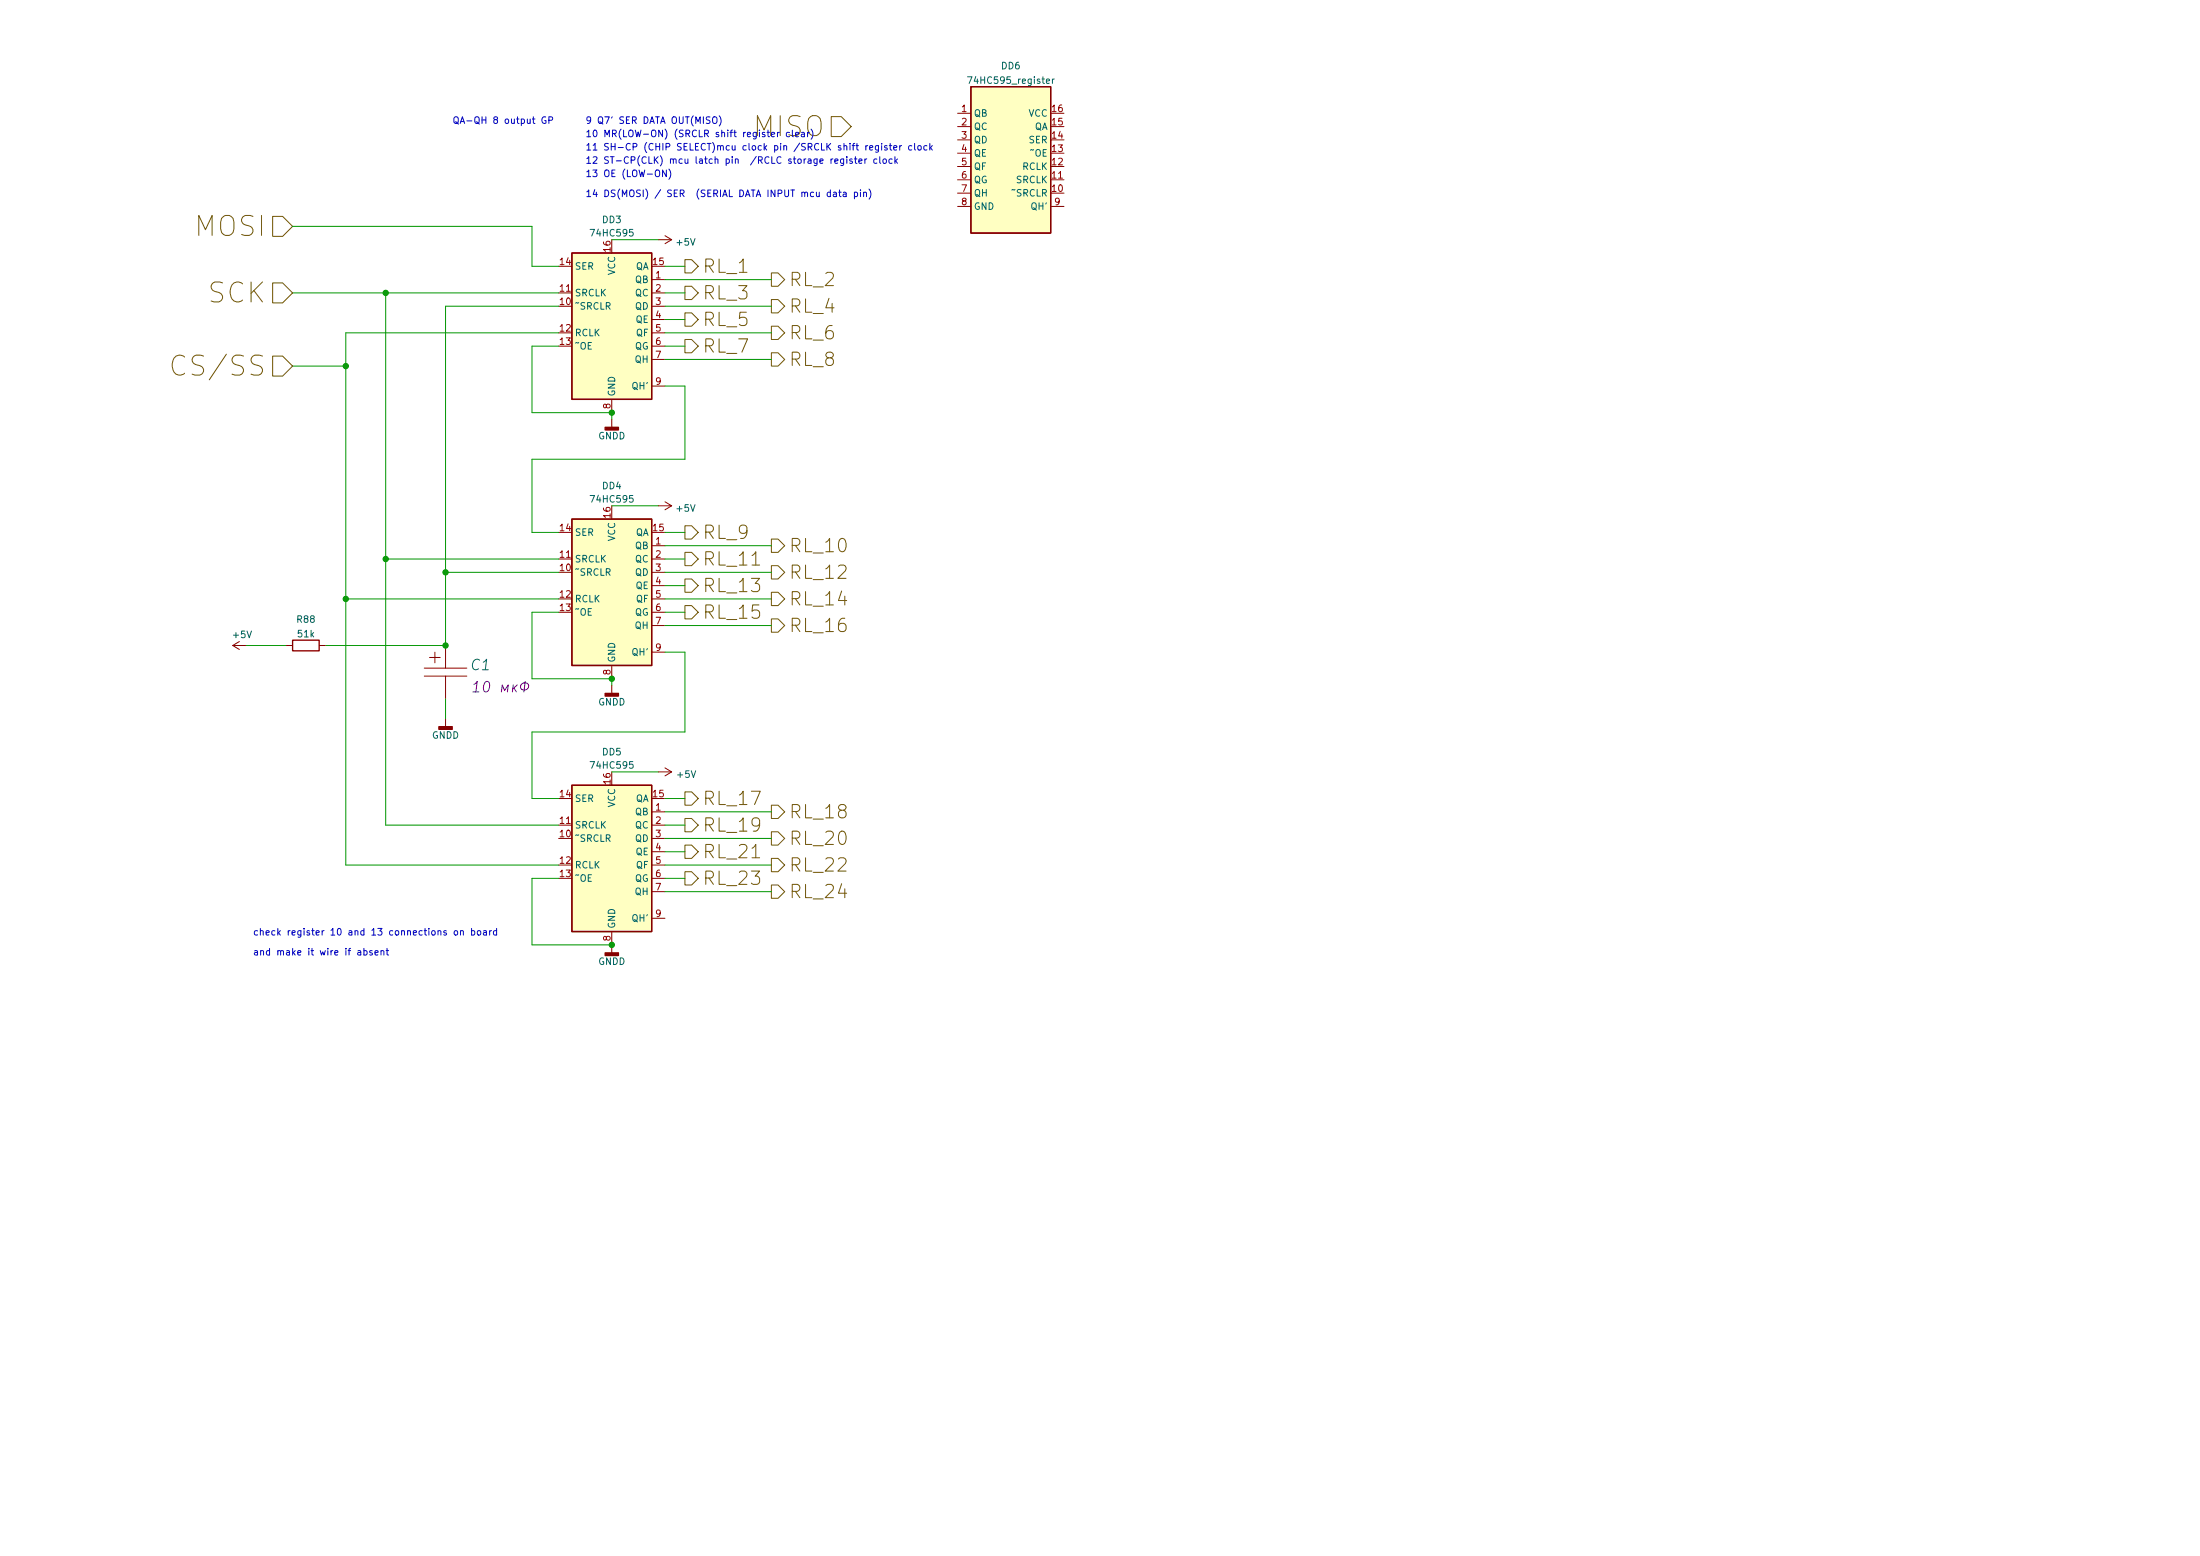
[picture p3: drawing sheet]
<svg xmlns="http://www.w3.org/2000/svg" width="420mm" height="297mm" viewBox="0 0 420 297" stroke-linecap="round" stroke-linejoin="round" font-family="sans-serif">
<g fill="#840000" stroke="#840000" stroke-width=".25">
<path d="M83.8 138.7h2.6v.5h-2.6z"/>
<path d="M115.6 132.4h2.5v.5h-2.5z"/>
<path d="M115.6 181.9h2.5v.5h-2.5z"/>
<path d="M115.6 81.6h2.5v.5h-2.5z"/>
</g>
<g fill="none" stroke="#840000" stroke-width=".19">
<path d="M182.9 21.6h2.5M182.9 34.3h2.5M182.9 24.2h2.5M182.9 26.7h2.5M182.9 29.2h2.5M182.9 31.8h2.5M182.9 36.9h2.5M182.9 39.4h2.5M200.7 34.3h2.5M200.7 39.4h2.5M106.7 55.9h2.5M124.5 53.4h2.5"/>
<path d="M124.5 55.9h2.5M124.5 58.5h2.5M125.7 45.8h2.6M127 45l1.3 .8M128.3 45.8l-1.3 .7M116.8 76.2v2.6M124.5 61h2.5M124.5 63.5h2.5M124.5 66.1h2.5M124.5 68.6h2.5M124.5 73.7h2.5M116.8 80v1.6"/>
<path d="M125.7 96.6h2.6M127 95.8l1.3 .8M128.3 96.6l-1.3 .7M106.7 106.7h2.5M124.5 104.2h2.5M124.5 106.7h2.5M124.5 109.3h2.5M124.5 111.8h2.5M124.5 114.3h2.5M124.5 116.9h2.5M124.5 119.4h2.5M44.4 123.2h2.6"/>
<path d="M44.4 123.2l1.3 .8M45.7 122.5l-1.3 .7M54.6 123.2h1.3M61 123.2h1.2M81 129.1h8.2M81 127.5h8.2M82 125.5h2.1M83.1 124.5v2M85.1 123.2v4.3M85.1 129.1v4.3M85.1 137.2v1.5M116.8 127v2.6"/>
<path d="M116.8 130.8v1.6M124.5 124.5h2.5M106.7 157.5h2.5M124.5 155h2.5M124.5 157.5h2.5M125.7 147.4h2.6M127 146.6l1.3 .8M128.3 147.4l-1.3 .7M116.8 177.8v4.1M124.5 160.1h2.5M124.5 162.6h2.5M124.5 165.1h2.5"/>
<path d="M124.5 167.7h2.5M124.5 170.2h2.5M124.5 175.3h2.5"/>
</g>
<path d="M185.4 16.5h15.3v28h-15.3zM109.2 48.3h15.3v27.9h-15.3zM109.2 99.1h15.3v27.9h-15.3zM55.9 122.2h5.1v2h-5.1zM109.2 149.9h15.3v27.9h-15.3z" fill="none" stroke="#840000" stroke-width=".25"/>
<path d="M90.3 132.1h1.2M90.5 130.7l.6-.6-.2 2M92.6 130.3a.46 .46 0 0 1 .5-.2 .46 .46 0 0 1 .4 .4 1.15 1.15 0 0 1-.8 1.6l-.2-.1a1.54 1.54 0 0 1 .1-1.7zM95.8 132.1l.1-1.3 .5 1 .7-1-.2 1.3M98 130.8l-.1 1.3M98.1 131.3l.5 .8M98.8 130.8l-.9 .7M99.6 130.7a.75 .75 0 0 1 .9-.3 .75 .75 0 0 1 .4 .8 .77 .77 0 0 1-.9 .5 .77 .77 0 0 1-.6-.9zM100.3 130.1l-.2 2" fill="none" stroke="#840084" stroke-width=".19"/>
<g fill="#ffffc2" stroke="#ffffc2" stroke-width=".19">
<path d="M185.4 16.5h15.3v28h-15.3z"/>
<path d="M109.2 48.3h15.3v27.9h-15.3z"/>
<path d="M109.2 99.1h15.3v27.9h-15.3z"/>
<path d="M109.2 149.9h15.3v27.9h-15.3z"/>
</g>
<path d="M184.8 14.7h.8l-.5 1.2M201 15.1v.8M201.4 15.1l-.4 .2M193.8 36.2l-.6 .1M197.4 28.6l-.6 .1" fill="none" stroke="#006464" stroke-width=".19"/>
<g fill="none" stroke="#725600" stroke-width=".19">
<path d="M158.7 22.3h2l1.9 1.9-1.9 1.9h-2zM52.1 41.3h1.9l1.9 1.9-1.9 1.9h-1.9zM52.1 54h1.9l1.9 1.9-1.9 1.9h-1.9zM130.8 59.7h1.3l1.2 1.3-1.2 1.3h-1.3zM130.8 49.6h1.3l1.2 1.2-1.2 1.3h-1.3zM130.8 54.6h1.3l1.2 1.3-1.2 1.3h-1.3zM147.3 52.1h1.3l1.3 1.3-1.3 1.2h-1.3zM147.3 57.2h1.3l1.3 1.3-1.3 1.2h-1.3zM35.2 68.2a1.32 1.32 0 0 0-2.1 .5 2.02 2.02 0 0 0 1.1 2.9l.9-.2 .1-.2M52.1 68h1.9l1.9 1.9-1.9 1.9h-1.9zM130.8 64.8h1.3l1.2 1.3-1.2 1.2h-1.3zM147.3 62.3h1.3l1.3 1.2-1.3 1.3h-1.3z"/>
<path d="M147.3 67.3h1.3l1.3 1.3-1.3 1.3h-1.3zM130.8 115.6h1.3l1.2 1.3-1.2 1.2h-1.3zM130.8 100.4h1.3l1.2 1.2-1.2 1.3h-1.3zM130.8 105.4h1.3l1.2 1.3-1.2 1.3h-1.3zM130.8 110.5h1.3l1.2 1.3-1.2 1.3h-1.3zM147.3 113.1h1.3l1.3 1.2-1.3 1.3h-1.3zM147.3 102.9h1.3l1.3 1.3-1.3 1.2h-1.3zM147.3 108h1.3l1.3 1.3-1.3 1.2h-1.3zM147.3 118.1h1.3l1.3 1.3-1.3 1.3h-1.3zM130.8 151.2h1.3l1.2 1.2-1.2 1.3h-1.3zM130.8 156.2h1.3l1.2 1.3-1.2 1.3h-1.3zM147.3 153.7h1.3l1.3 1.3-1.3 1.2h-1.3z"/>
<path d="M147.3 158.8h1.3l1.3 1.3-1.3 1.2h-1.3zM130.8 166.4h1.3l1.2 1.3-1.2 1.2h-1.3zM130.8 161.3h1.3l1.2 1.3-1.2 1.3h-1.3zM147.3 163.9h1.3l1.3 1.2-1.3 1.3h-1.3zM147.3 168.9h1.3l1.3 1.3-1.3 1.3h-1.3z"/>
</g>
<g fill="none" stroke="#0000c2" stroke-width=".19">
<path d="M104.2 22.4a.59 .59 0 0 0-.7 .5 .59 .59 0 0 0 .7 .6l.1-.5h-.3M104.8 23l.6-.1 .1-.2v-.3l-.7-.1v1.3M127.3 32.5v1.2l-.8-1.2v1.2M127.7 32.3a1.46 1.46 0 0 1 0 1.9M136.3 22.4l.1-.1a.42 .42 0 0 1 .5 .4v.4a.42 .42 0 0 1-.4 .5 .42 .42 0 0 1-.4-.5zM137.4 22.1a1.46 1.46 0 0 1 0 1.9M158.6 36.7h-.4l-.2 .2 .1 .6h.5M158.6 36.3v1.2M159.2 36.7h.5v.8M159.4 30.8l.6-.2v-.2l-.4-.1-.2 .2 .1 .6h.5M159.7 37l-.4 .1-.2 .1 .2 .3h.4M160.2 36.7h.4"/>
<path d="M160.3 36.3v1.1l.3 .1M161.1 36.7h.4l.1 .8M161.1 30.3v1.1l-.2 .2-.3-.1M161.1 30.4l-.3-.1-.3 .3 .1 .5h.5M161.6 37l-.4 .1-.2 .1 .2 .3h.4M161.7 29.9v.1M161.7 30.3v.9M162.8 30.4l-.3-.1-.2 .2v.2l.5 .1v.3h-.5M163.2 36.7h.3l.3 .2-.1 .6h-.5M163.2 36.7v1.3M163.2 30.3h.5M163.4 29.9v1.1l.3 .2"/>
<path d="M164 30.8l.6-.2v-.2l-.4-.1-.2 .2 .1 .6h.5M164.3 36.3v.1M164.3 36.7v.8M164.9 36.8l.2-.1h.3l.1 .8M164.9 36.7v.8M165.2 30.3v.9M165.5 30.3l-.3 .3M166 36.1a1.46 1.46 0 0 1 0 1.9M166.1 28.2l.6-.1-.1-.2-.3-.1-.2 .2v.6h.5M167.5 30.4l-.4-.1-.2 .3 .1 .5h.5M167.8 27.8v1l-.3 .3-.3-.1M167.8 27.9l-.4-.1-.2 .2 .1 .6h.5"/>
<path d="M168 29.9v1.1l.2 .2M168.4 27.4v.1M168.4 27.8v.8M168.7 30.4l.3-.1 .3 .3v.3l-.3 .3-.3-.1-.1-.2zM169.4 27.9l-.3-.1-.2 .2 .1 .2 .4 .1v.3h-.5M169.8 27.8h.5M170 27.4v1.1l.3 .1M170.4 30.4l-.4-.1-.2 .3 .1 .5h.5M170.7 28.2l.6-.1-.1-.2-.3-.1-.2 .2v.6h.5M170.9 29.9v1.3M171 30.7l.4 .5M171.4 30.3l-.5 .5"/>
<path d="M171.8 27.8v.8M172.2 27.8l-.4 .2M174.1 27.9l-.3-.1-.3 .2 .1 .6h.5M174.7 27.4v1.1l.2 .1M175.4 27.9l.3-.1 .2 .2v.4l-.2 .2h-.3l-.1-.2zM177 27.9l-.3-.1-.3 .2 .1 .6h.5M177.6 27.4v1.2M177.7 28.2l.4 .4M178.1 27.8l-.5 .5M86.8 177.8l.2-.1 .3 .1 .1 .5-.1 .1-.3 .1-.2-.1zM87.9 177.8l.2-.1h.3l.1 .8M87.9 177.7v.8"/>
<path d="M90.1 177.7h.3l.3 .2-.2 .5h-.4M90.1 177.2v1.3M91.3 177.7h.3l.2 .2v.4l-.2 .2-.3-.1-.1-.1zM92.4 177.7h.4l.1 .8M92.9 178h-.4l-.2 .2 .2 .3 .4-.1M93.5 177.7v.8M93.9 177.7l-.4 .2M94.8 177.7h-.3l-.3 .2 .2 .5h.4M94.8 177.2v1.3M68.4 181.5h.4l.1 .8M68.9 181.8h-.4l-.2 .2 .2 .3h.4M69.5 181.5h.4l.2 .2-.1 .6h-.5"/>
<path d="M69.5 181v1.3M71.1 181.5h-.3l-.2 .2 .1 .1 .4 .2v.3h-.5M71.6 181.9l.6-.1v-.3h-.4l-.2 .2 .1 .6h.5M72.8 181.6l.2-.1h.3v.8M72.8 181.5v.8M73.7 181.5h.5M73.9 181v1.1l.3 .2"/>
</g>
<g fill="none" stroke="#009600" stroke-width=".19">
<path d="M55.9 43.2h45.7v7.6h5.1M55.9 55.9h50.8M73.7 55.9v101.6h33M106.7 58.5h-21.6v64.7h-22.9M116.8 45.8h8.9M127 55.9h3.8M127 50.8h3.8M127 53.4h20.3M127 58.5h20.3M55.9 69.9h10.1M106.7 66.1h-5.1v12.7h15.2v1.2M106.7 63.5h-40.7v101.6h40.7"/>
<path d="M127 73.7h3.8v14h-29.2v13.9h5.1M127 61h3.8M127 63.5h20.3M127 68.6h20.3M127 66.1h3.8M116.8 96.6h8.9M66 114.3h40.7M73.7 106.7h33M85.1 109.3h21.6M106.7 116.9h-5.1v12.7h15.2v1.2M127 109.3h20.3M127 116.9h3.8"/>
<path d="M127 101.6h3.8M127 106.7h3.8M127 111.8h3.8M127 114.3h20.3M127 119.4h20.3M127 104.2h20.3M47 123.2h7.6M85.1 133.4v3.8M127 124.5h3.8v15.2h-29.2v12.7h5.1M116.8 147.4h8.9M127 152.4h3.8M127 157.5h3.8"/>
<path d="M127 155h20.3M106.7 167.7h-5.1v12.7h15.2M127 167.7h3.8M127 160.1h20.3M127 162.6h3.8M127 170.2h20.3M127 165.1h20.3"/>
</g>
<g fill="#009600" stroke="#009600" stroke-width=".19">
<circle cx="66" cy="69.9" r=".51"/>
<circle cx="73.7" cy="55.9" r=".51"/>
<circle cx="66" cy="114.3" r=".51"/>
<circle cx="73.7" cy="106.7" r=".51"/>
<circle cx="85.1" cy="123.2" r=".51"/>
<circle cx="85.1" cy="109.3" r=".51"/>
<circle cx="116.8" cy="180.4" r=".51"/>
<circle cx="116.8" cy="78.8" r=".51"/>
<circle cx="116.8" cy="129.6" r=".51"/>
</g>
<text font-size="5.3" fill="#0000c2" x="144" y="26.1">MISO</text>
<g font-size="5.3" fill="#725600">
<text x="37.4" y="45.1">MOSI</text>
<text x="39.7" y="57.8">SCK</text>
<text x="35" y="71.8">CS/SS</text>
</g>
<g font-size="3.5" fill="#725600">
<text x="134.1" y="52.1">RL_1</text>
<text x="134.1" y="57.2">RL_3</text>
<text x="150.6" y="54.6">RL_2</text>
<text x="150.6" y="59.7">RL_4</text>
<text x="134.1" y="62.3">RL_5</text>
<text x="150.6" y="64.8">RL_6</text>
<text x="134.1" y="67.3">RL_7</text>
<text x="150.6" y="69.9">RL_8</text>
<text x="134.1" y="102.9">RL_9</text>
<text x="134.1" y="108">RL_11</text>
<text x="150.6" y="105.4">RL_10</text>
<text x="134.1" y="113.1">RL_13</text>
<text x="150.6" y="110.5">RL_12</text>
<text x="134.1" y="118.1">RL_15</text>
<text x="150.6" y="115.6">RL_14</text>
<text x="150.6" y="120.7">RL_16</text>
<text x="134.1" y="153.7">RL_17</text>
<text x="134.1" y="158.8">RL_19</text>
<text x="150.6" y="156.2">RL_18</text>
<text x="150.6" y="161.3">RL_20</text>
<text x="134.1" y="163.9">RL_21</text>
<text x="150.6" y="166.4">RL_22</text>
<text x="134.1" y="168.9">RL_23</text>
<text x="150.6" y="171.5">RL_24</text>
</g>
<text font-size="2.8" fill="#006464" x="90.1" y="127.9">C1</text>
<g font-size="1.8" fill="#006464">
<text x="185.6" y="16">74HC595_register</text>
<text x="191.3" y="13.2">DD6</text>
<text x="185.9" y="22.3">QB</text>
<text x="196.4" y="22.3">VCC</text>
<text x="185.9" y="24.8">QC</text>
<text x="185.9" y="27.3">QD</text>
<text x="185.9" y="29.9">QE</text>
<text x="196.5" y="27.3">SER</text>
<text x="197.5" y="24.8">QA</text>
<text x="197.6" y="29.9">~OE</text>
<text x="185.9" y="32.4">QF</text>
<text x="185.9" y="35">QG</text>
<text x="194.1" y="35">SRCLK</text>
<text x="195.2" y="32.4">RCLK</text>
<text x="185.9" y="37.5">QH</text>
<text x="185.9" y="40">GND</text>
<text x="194.1" y="37.5">~SRCLR</text>
<text x="197.1" y="40">QH'</text>
<text x="113.1" y="45.1">74HC595</text>
<text x="115.1" y="42.6">DD3</text>
<text x="129.3" y="46.9">+5V</text>
<text x="109.7" y="51.5">SER</text>
<text x="117.5" y="52.5" transform="rotate(-90 117.5 52.5)">VCC</text>
<text x="121.3" y="51.5">QA</text>
<text x="109.7" y="59.1">~SRCLR</text>
<text x="109.7" y="56.6">SRCLK</text>
<text x="121.3" y="54">QB</text>
<text x="121.3" y="56.6">QC</text>
<text x="121.3" y="59.1">QD</text>
<text x="109.7" y="64.2">RCLK</text>
<text x="121.4" y="61.6">QE</text>
<text x="121.5" y="64.2">QF</text>
<text x="109.7" y="66.7">~OE</text>
<text x="121.2" y="66.7">QG</text>
<text x="121.3" y="69.3">QH</text>
<text x="117.5" y="75.7" transform="rotate(-90 117.5 75.7)">GND</text>
<text x="120.9" y="74.3">QH'</text>
<text x="114.2" y="83.9">GNDD</text>
<text x="113.1" y="95.9">74HC595</text>
<text x="115.1" y="93.4">DD4</text>
<text x="129.3" y="97.7">+5V</text>
<text x="109.7" y="107.4">SRCLK</text>
<text x="109.7" y="102.3">SER</text>
<text x="117.5" y="103.3" transform="rotate(-90 117.5 103.3)">VCC</text>
<text x="121.3" y="104.8">QB</text>
<text x="121.3" y="102.3">QA</text>
<text x="121.3" y="107.4">QC</text>
<text x="109.7" y="109.9">~SRCLR</text>
<text x="121.3" y="109.9">QD</text>
<text x="121.4" y="112.4">QE</text>
<text x="56.8" y="118.9">R88</text>
<text x="109.7" y="115">RCLK</text>
<text x="109.7" y="117.5">~OE</text>
<text x="121.2" y="117.5">QG</text>
<text x="121.5" y="115">QF</text>
<text x="44.6" y="121.8">+5V</text>
<text x="56.9" y="121.7">51k</text>
<text x="120.9" y="125.1">QH'</text>
<text x="121.3" y="120.1">QH</text>
<text x="117.5" y="126.5" transform="rotate(-90 117.5 126.5)">GND</text>
<text x="114.2" y="134.7">GNDD</text>
<text x="82.5" y="141">GNDD</text>
<text x="113.1" y="146.7">74HC595</text>
<text x="115.1" y="144.2">DD5</text>
<text x="129.4" y="148.5">+5V</text>
<text x="109.7" y="153.1">SER</text>
<text x="117.5" y="154.1" transform="rotate(-90 117.5 154.1)">VCC</text>
<text x="121.3" y="155.6">QB</text>
<text x="121.3" y="153.1">QA</text>
<text x="109.7" y="160.7">~SRCLR</text>
<text x="109.7" y="158.2">SRCLK</text>
<text x="121.3" y="158.2">QC</text>
<text x="121.3" y="160.7">QD</text>
<text x="109.7" y="165.8">RCLK</text>
<text x="121.4" y="163.2">QE</text>
<text x="121.5" y="165.8">QF</text>
<text x="109.7" y="168.3">~OE</text>
<text x="121.2" y="168.3">QG</text>
<text x="121.3" y="170.9">QH</text>
<text x="117.5" y="177.3" transform="rotate(-90 117.5 177.3)">GND</text>
<text x="120.9" y="175.9">QH'</text>
<text x="114.2" y="184.2">GNDD</text>
</g>
<g font-size="1.8" fill="#0000c2">
<text x="86.4" y="23.6">QA-QH 8 output GP</text>
<text x="111.8" y="23.6">9 Q7' SER DATA OUT(MISO)</text>
<text x="111.8" y="28.7">11 SH-CP (CHIP SELECT)mcu clock pin /SRCLK shift register clock</text>
<text x="111.8" y="26.2">10 MR(LOW-ON) (SRCLR shift register clear)</text>
<text x="111.8" y="33.8">13 OE (LOW-ON)</text>
<text x="111.8" y="31.2">12 ST-CP(CLK) mcu latch pin /RCLC storage register clock</text>
<text x="111.8" y="37.6">14 DS(MOSI) / SER (SERIAL DATA INPUT mcu data pin)</text>
<text x="48.3" y="178.6">check register 10 and 13 connections on board</text>
<text x="48.3" y="182.4">and make it wire if absent</text>
</g>
<g font-size="1.8" fill="#a90000">
<text x="183.7" y="21.4">1</text>
<text x="183.7" y="23.9">2</text>
<text x="200.9" y="23.9">15</text>
<text x="200.9" y="21.4">16</text>
<text x="183.7" y="26.5">3</text>
<text x="183.7" y="29">4</text>
<text x="200.9" y="29">13</text>
<text x="200.9" y="26.5">14</text>
<text x="183.7" y="31.5">5</text>
<text x="183.7" y="34.1">6</text>
<text x="200.9" y="34.1">11</text>
<text x="200.9" y="31.5">12</text>
<text x="183.7" y="36.6">7</text>
<text x="183.7" y="39.2">8</text>
<text x="200.9" y="36.6">10</text>
<text x="201.4" y="39.2">9</text>
<text x="107" y="50.6">14</text>
<text x="116.6" y="48" transform="rotate(-90 116.6 48)">16</text>
<text x="124.7" y="50.6">15</text>
<text x="125.2" y="53.1">1</text>
<text x="107" y="58.2">10</text>
<text x="107" y="55.7">11</text>
<text x="125.2" y="55.7">2</text>
<text x="125.2" y="58.2">3</text>
<text x="107" y="63.3">12</text>
<text x="107" y="65.8">13</text>
<text x="125.2" y="60.7">4</text>
<text x="125.2" y="63.3">5</text>
<text x="125.2" y="65.8">6</text>
<text x="125.2" y="68.4">7</text>
<text x="116.6" y="78" transform="rotate(-90 116.6 78)">8</text>
<text x="125.2" y="73.4">9</text>
<text x="107" y="101.4">14</text>
<text x="116.6" y="98.8" transform="rotate(-90 116.6 98.8)">16</text>
<text x="124.7" y="101.4">15</text>
<text x="107" y="106.5">11</text>
<text x="125.2" y="103.9">1</text>
<text x="125.2" y="106.5">2</text>
<text x="107" y="109">10</text>
<text x="125.2" y="109">3</text>
<text x="125.2" y="111.5">4</text>
<text x="107" y="114.1">12</text>
<text x="107" y="116.6">13</text>
<text x="125.2" y="114.1">5</text>
<text x="125.2" y="116.6">6</text>
<text x="125.2" y="119.2">7</text>
<text x="125.2" y="124.2">9</text>
<text x="116.6" y="128.8" transform="rotate(-90 116.6 128.8)">8</text>
<text x="116.6" y="149.6" transform="rotate(-90 116.6 149.6)">16</text>
<text x="107" y="152.2">14</text>
<text x="124.7" y="152.2">15</text>
<text x="125.2" y="154.7">1</text>
<text x="107" y="159.8">10</text>
<text x="107" y="157.3">11</text>
<text x="125.2" y="157.3">2</text>
<text x="125.2" y="159.8">3</text>
<text x="107" y="164.9">12</text>
<text x="107" y="167.4">13</text>
<text x="125.2" y="162.3">4</text>
<text x="125.2" y="164.9">5</text>
<text x="125.2" y="167.4">6</text>
<text x="125.2" y="170">7</text>
<text x="116.6" y="179.6" transform="rotate(-90 116.6 179.6)">8</text>
<text x="125.2" y="175">9</text>
</g>
</svg>
